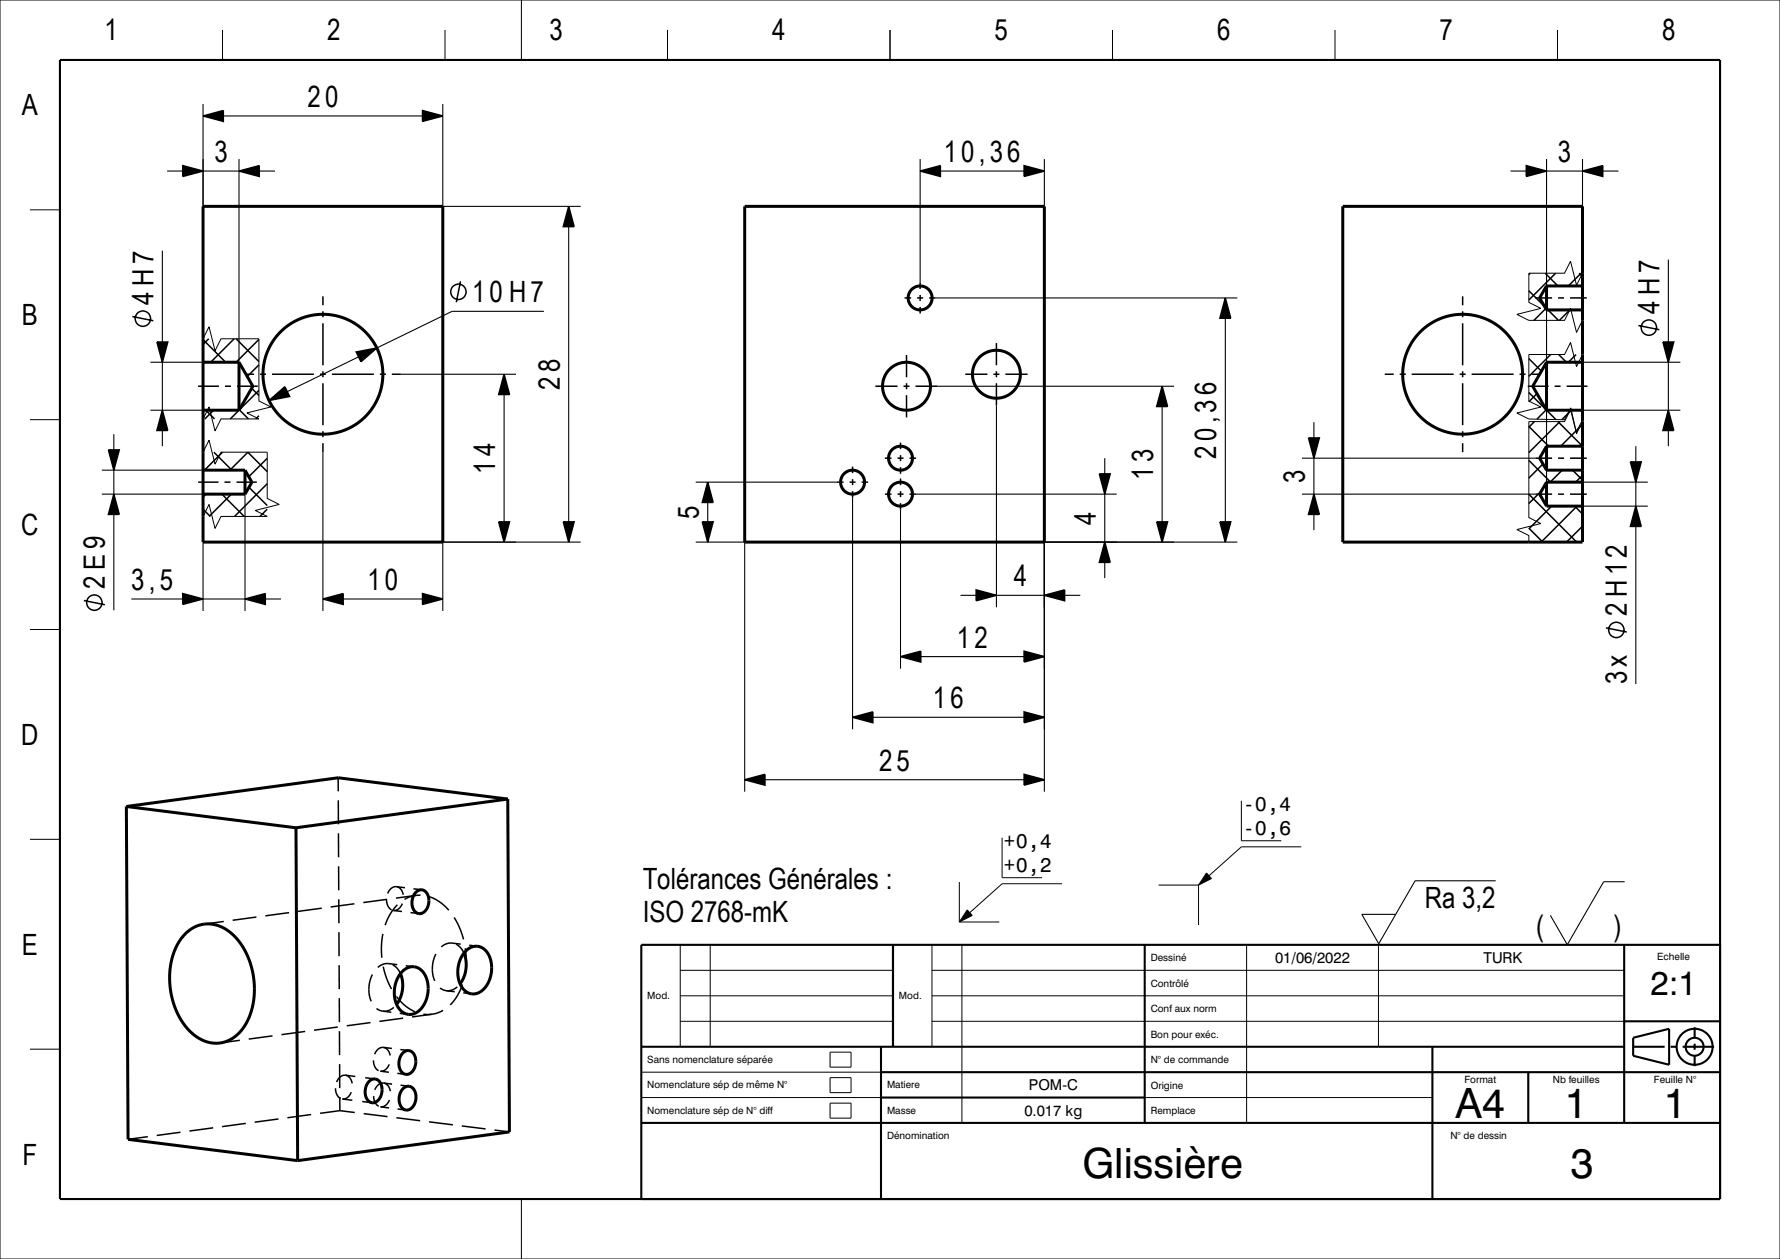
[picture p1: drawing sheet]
<svg xmlns="http://www.w3.org/2000/svg" width="297mm" height="210mm" viewBox="0 0 297 210" stroke-linecap="round" stroke-linejoin="round" font-family="sans-serif">
<g fill="#000">
<path d="M33.9 19.3l3.4-.9v1.8z" fill-rule="evenodd"/>
<path d="M30.5 27.6l3.4 .9-3.4 .9z" fill-rule="evenodd"/>
<path d="M39.9 28.5l3.4-.9v1.8z" fill-rule="evenodd"/>
<path d="M70.5 18.4l3.4 .9-3.4 .9z" fill-rule="evenodd"/>
<path d="M94.9 34.4l.9 3.4h-1.8z" fill-rule="evenodd"/>
<path d="M153.5 28.5l3.4-.9v1.8z" fill-rule="evenodd"/>
<path d="M170.9 27.6l3.4 .9-3.4 .9z" fill-rule="evenodd"/>
<path d="M254.7 27.6l3.3 .9-3.3 .9z" fill-rule="evenodd"/>
<path d="M264 28.5l3.4-.9v1.8z" fill-rule="evenodd"/>
<path d="M26.2 57h1.8l-.9 3.4z" fill-rule="evenodd"/>
<path d="M204.4 49.7l1 3.4h-1.9z" fill-rule="evenodd"/>
<path d="M277.5 57h1.8l-.9 3.4z" fill-rule="evenodd"/>
<path d="M18.1 75h1.8l-.9 3.4z" fill-rule="evenodd"/>
<path d="M27.1 68.4l.9 3.4h-1.8z" fill-rule="evenodd"/>
<path d="M44.9 66.8l2.6-2.3 .8 1.6z" fill-rule="evenodd"/>
<path d="M59.4 58.7l3.5-.7-2.7 2.3z" fill-rule="evenodd"/>
<path d="M84.1 62.4l.9 3.4h-1.8z" fill-rule="evenodd"/>
<path d="M183.4 79h1.8l-.9 3.4z" fill-rule="evenodd"/>
<path d="M193.9 64.4l.9 3.4h-1.8z" fill-rule="evenodd"/>
<path d="M218.3 73h1.8l-.9 3.4z" fill-rule="evenodd"/>
<path d="M272 77h1.8l-.9 3.4z" fill-rule="evenodd"/>
<path d="M278.4 68.4l.9 3.4h-1.8z" fill-rule="evenodd"/>
<path d="M19 82.4l.9 3.4h-1.8z" fill-rule="evenodd"/>
<path d="M40.9 99.9l3.4-.9v1.8z" fill-rule="evenodd"/>
<path d="M53.9 99.9l3.4-.9v1.8z" fill-rule="evenodd"/>
<path d="M83.2 87h1.8l-.9 3.4z" fill-rule="evenodd"/>
<path d="M94 87h1.8l-.9 3.4z" fill-rule="evenodd"/>
<path d="M117.2 87h1.8l-.9 3.4z" fill-rule="evenodd"/>
<path d="M118.1 80.4l.9 3.4h-1.8z" fill-rule="evenodd"/>
<path d="M174.3 99.3l3.3-.9v1.8z" fill-rule="evenodd"/>
<path d="M184.3 90.4l.9 3.4h-1.8z" fill-rule="evenodd"/>
<path d="M193 87h1.8l-.9 3.4z" fill-rule="evenodd"/>
<path d="M203.5 87h1.9l-1 3.4z" fill-rule="evenodd"/>
<path d="M219.2 82.4l.9 3.4h-1.8z" fill-rule="evenodd"/>
<path d="M272.9 84.4l.9 3.4h-1.8z" fill-rule="evenodd"/>
<path d="M30.5 99l3.4 .9-3.4 .9z" fill-rule="evenodd"/>
<path d="M70.5 99l3.4 .9-3.4 .9z" fill-rule="evenodd"/>
<path d="M142.3 119.6l3.3-.9v1.9z" fill-rule="evenodd"/>
<path d="M150.3 109.5l3.3-.9v1.8z" fill-rule="evenodd"/>
<path d="M162.9 98.4l3.4 .9-3.4 .9z" fill-rule="evenodd"/>
<path d="M170.9 108.6l3.4 .9-3.4 .9z" fill-rule="evenodd"/>
<path d="M124.3 130.1l3.3-.9v1.8z" fill-rule="evenodd"/>
<path d="M170.9 118.7l3.4 .9-3.4 1z" fill-rule="evenodd"/>
<path d="M170.9 129.2l3.4 .9-3.4 .9z" fill-rule="evenodd"/>
<path d="M161.4 151.8l.8 .9-2.1 1.1z" fill-rule="evenodd"/>
<path d="M201.3 145.6l.8 .9-2.1 1.1z" fill-rule="evenodd"/>
</g>
<g fill="none" stroke="#000" stroke-width=".25">
<path d="M33.9 19.3l3.4-.9v1.8zM70.5 18.4l3.4 .9-3.4 .9zM30.5 27.6l3.4 .9-3.4 .9zM39.9 28.5l3.4-.9v1.8zM94.9 34.4l.9 3.4h-1.8zM153.5 28.5l3.4-.9v1.8zM170.9 27.6l3.4 .9-3.4 .9zM254.7 27.6l3.3 .9-3.3 .9zM264 28.5l3.4-.9v1.8zM22.1 52.8l3.5 .7M26.2 57h1.8l-.9 3.4zM33.9 56.6l3.8 3.8"/>
<path d="M34.8 56.5l-.9 1M39.1 56.5l-3.9 3.9M39.4 56.5l3.8 3.8M43.2 56.6l-3.8 3.8M53.9 49.4v1.5M53.9 51.9v1M53.9 53.9v7M59.4 58.7l3.5-.7-2.7 2.3zM76.8 46.9l-.7 3.5M150.9 49.7h1.1M151.3 59.2v3.7M153 49.7h1"/>
<path d="M153.5 47.1v1.1M153.5 49.2v1M153.5 51.2v1.1M155 49.7h1.1M166.3 57.2v3.7M204.4 49.7l1 3.4h-1.9zM244 49.4v1.5M244 51.9v1M244 53.9v7M255.1 59.8l2.1 2.1M255.1 48.5l2.6 2.6M255.3 45.6l-.2 .2"/>
<path d="M256.2 49.7h2.8M257.8 45.6l2.1 2.1M257.9 51.5l-2 1.9M258.3 51.7l1.7 1.7M258.7 59.1l-3.6 3.7M259.6 45.6l-4.5 4.4M260 49.7h1M260.1 59.1l1.3 1.3M261.9 51.7l-1.7 1.7M262 49.7h2.8M263 59.1l-1.3 1.3M263.5 45.6l.5 .5"/>
<path d="M263.8 45.6l-2.1 2.1M263.9 51.7l.1 .1M273.4 54.3l3.5 .7M277.5 57h1.8l-.9 3.4zM18.1 75h1.8l-.9 3.4zM27.1 68.4l.9 3.4h-1.8zM33 64.4h3.5M34.3 68.4l1.5 1.5M35.6 68.4l-1.4 1.5M35.7 75.4l3 3M37.1 75.4l-3 3M37.5 64.4h1"/>
<path d="M39.5 64.4h3.5M39.9 68.4l1.6 1.5M40.9 62.4h1.5M41.3 75.4l3.3 3.3M41.4 75.4l-3 3M42 64.8l1.2 1.2M43.2 60.9l-1.9 1.9M43.2 65.1l-4.8 4.8M43.2 69.3l-.5 .6M43.4 62.4h1M44.6 76.4l-3.1 3.1M44.9 66.8l2.6-2.3 .8 1.6z"/>
<path d="M45.4 62.4h7M53.4 62.4h1M53.9 61.9v1M53.9 63.9v7M53.9 71.9v1M53.9 73.9v1.5M55.4 62.4h7M63.4 62.4h1M65.4 62.4h1.5M84.1 62.4l.9 3.4h-1.8zM142.3 77.8v1.1M142.3 79.9v1"/>
<path d="M146.1 64.4h3.7M147.7 76.4h1.1M149.8 76.4h1M150.3 73.8v1.1M150.3 75.9v1M150.3 77.9v1.1M150.3 79.8v1.1M150.8 64.4h1M151.3 63.9v1M151.3 65.9v3.7M151.8 76.4h1.1M152.8 64.4h3.7"/>
<path d="M161.1 62.4h3.7M165.8 62.4h1M166.3 61.9v1M166.3 63.9v3.7M167.8 62.4h3.7M183.4 79h1.8l-.9 3.4zM193.9 64.4l.9 3.4h-1.8zM218.3 73h1.8l-.9 3.4zM231 62.4h1.5M233.5 62.4h1M235.5 62.4h7M243.5 62.4h1"/>
<path d="M244 61.9v1M244 63.9v7M244 71.9v1M244 73.9v1.5M245.5 62.4h7M253.5 62.4h1M254.9 64.4h3.5M255.1 65.5l4.5 4.5M255.1 71.1l3.3 3.3M255.1 76.8l3.6 3.6M255.5 62.4h1.5M256 70.3l-.9 1"/>
<path d="M256.2 76.4h2.8M256.5 65.7l-1.4 1.3M257.5 77.4l-2.4 2.3M258 68.4l-1.6 1.5M259.4 64.4h1M260 70.3l4 4.1M260 76.4h1M260.3 70.3l-5.2 5.2M260.7 78.4l-2 2M261.4 64.4h3.5M262 76.4h2.8M262.2 68.4l-1.6 1.6"/>
<path d="M262.4 78.4l1.6 1.7M263.7 68.4l.3 .4M264 70.8l-3.6 3.6M264 79.3l-1.1 1.1M272 77h1.8l-.9 3.4zM278.4 68.4l.9 3.4h-1.8zM19 82.4l.9 3.4h-1.8zM30.5 99l3.4 .9-3.4 .9zM33.1 80.4h3.4M33.9 84.9l1.2 1.2M34.4 82.4l-.5 .5M37 82.4l3.7 3.7"/>
<path d="M37.5 80.4h1M38.6 82.4l-3.7 3.7M39.5 80.4h3.4M40.9 99.9l3.4-.9v1.8zM41.5 81.3l3.1 3M44.6 80.7l-5.5 5.4M44.6 84.9l-1.2 1.2M53.9 99.9l3.4-.9v1.8zM70.5 99l3.4 .9-3.4 .9zM83.2 87h1.8l-.9 3.4zM94 87h1.8l-.9 3.4zM117.2 87h1.8l-.9 3.4z"/>
<path d="M118.1 80.4l.9 3.4h-1.8zM139.7 80.4h1.1M141.8 80.4h1M142.3 81.9v1.1M143.8 80.4h1.1M147.7 82.4h1.1M149.8 82.4h1M150.3 81.9v1M150.3 83.9v1.1M151.8 82.4h1.1M162.9 98.4l3.4 .9-3.4 .9zM174.3 99.3l3.3-.9v1.8z"/>
<path d="M184.3 90.4l.9 3.4h-1.8zM193 87h1.8l-.9 3.4zM203.5 87h1.9l-1 3.4zM219.2 82.4l.9 3.4h-1.8zM255.1 82.4l8 8M255.1 88.1l2.3 2.3M256.2 82.4h2.8M257.2 81.9l-2.1 2.1M258.9 84.4l-3.8 3.8M260 82.4h1M262 82.4h2.8M262.7 84.4l1.3 1.3"/>
<path d="M263.1 84.4l-6 6M264 87.8l-2.6 2.6M272.9 84.4l.9 3.4h-1.8zM14 100.2l3.5 .7M142.3 119.6l3.3-.9v1.9zM150.3 109.5l3.3-.9v1.8zM170.9 108.6l3.4 .9-3.4 .9zM170.9 118.7l3.4 .9-3.4 1zM267.9 104.7l3.5 .7M56.4 129.7v2.3M56.4 133.5l.1 4M56.5 139v4"/>
<path d="M124.3 130.1l3.3-.9v1.8zM170.9 129.2l3.4 .9-3.4 .9zM37.3 153.7l-3.3 .4M42.8 153l-4 .5M48.2 152.2l-3.9 .6M53.7 151.5l-4 .5M56.5 144.5v4M56.5 150v4M56.6 155.5v4M59.1 150.7l-3.9 .6M63.9 155.8a13.7 13.7 0 0 0-.2 4M64.5 150.1a1.8 1.8 0 0 0 .8 1.7"/>
<path d="M64.5 150.1h.1M64.6 150l-4 .5M65.6 151.9h.1M65.7 151.9l1.4 .1M66.2 147.9a1.46 1.46 0 0 1 1.1 1.3M66.2 147.9a1.52 1.52 0 0 0-1.5 1.1M66.2 147.9l1.4 .2M66.3 150.9a8.5 8.5 0 0 0-2 3.4M67.1 150.7a1.53 1.53 0 0 1-1.4 1.2M68.5 152.2l1.4 .2M69 148.2l1.4 .2M69.4 149.4l-1.1 .2-.8 .4"/>
<path d="M69.4 149.4l-3.3 .4M70.2 149.3l-.8 .1M71.6 149.6a7.2 7.2 0 0 1 3.3 2.2M72.7 159.1a5.4 5.4 0 0 0-.2 4.5M75.5 157.3l-.9 .1-1 .5M75.5 157.3h.1M75.5 157.3l1.4 .2M75.8 153a12.7 12.7 0 0 1 1.5 3.7M76.1 157.5l.8 .6 .5 .9M77.6 158.2a13.7 13.7 0 0 1-.1 4.6M78.3 157.7l1.4 .1M40 173.5l-3.3 .5"/>
<path d="M45.5 172.8l-4 .5M50.9 172l-3.9 .6M56.4 171.3l-4 .5M56.6 161v4M56.6 166.5v4M56.6 172l.1 4M56.7 177.5v4M57.6 179.3a1.46 1.46 0 0 1 1.2 1.4M57.6 179.3a1.54 1.54 0 0 0-1.4 1.2M57.6 179.3l1.7 .3M60.9 179.8l1.7 .2M61.8 170.6l-3.9 .5"/>
<path d="M62.1 162.6a5.4 5.4 0 0 0-.2 4.4M62.3 176.9a1.8 1.8 0 0 0 .9 1.7M62.3 176.9h.1M62.8 168.2l1.1 .5M63.5 178.7h.1M63.5 178.7l1.4 .2M63.9 168.7l1.4 .1M63.9 161.2a13.1 13.1 0 0 0 1.4 3.8M64 174.7a1.45 1.45 0 0 1 1.1 1.4M64 174.7a1.53 1.53 0 0 0-1.5 1.1M64 174.7l1.4 .2M64.9 160.7l-.9 .1-1 .6"/>
<path d="M64.9 160.7h.1M64.9 160.7l1.4 .2M64.9 177.5a1.53 1.53 0 0 1-1.4 1.2M65.5 160.9l.8 .6 .5 .9M65.7 168l-.9 .6-.9 .1M66.1 166.2a8 8 0 0 0 3.1 2.5M66.2 167.5l-.1 .1M66.3 179l1.4 .2M66.7 169l1.4 .2M66.8 175.1l1.4 .1M67.3 169.8l-4 .6M67.7 161.1l1.4 .2"/>
<path d="M70.6 169.2h1.5M72.1 169.2l-3.3 .4M73.4 164.8l1.1 .4M73.9 168.5l-.8 .4-1 .3M74.5 165.2l1.4 .2M76.3 164.6l-1 .6h-.8M76.8 164.1l-.1 .1M77.2 164.2a8.5 8.5 0 0 1-2.1 3.4M77.3 165.6l1.4 .2M24.7 189.6l-3.3 .4M30.1 188.9l-3.9 .5M35.6 188.1l-4 .6"/>
<path d="M41 187.4l-3.9 .5M46.5 186.6l-4 .6M51.9 185.9l-3.9 .5M56 181.5a1.82 1.82 0 0 0 .8 1.7M56 181.5h.1M56.7 183v2.3M56.7 185.3l-3.3 .4M56.7 185.3l2.5 .3M57.1 183.3h.1M57.1 183.3l1.7 .2M58.6 182.2a1.53 1.53 0 0 1-1.5 1.1M60.4 183.7l1.7 .2"/>
<path d="M60.7 185.8l4 .5M62.3 182.8a1.82 1.82 0 0 0 .9 1.7M62.3 182.8h.1M63.5 184.6h.1M63.5 184.6l1.4 .2M64 180.7a1.45 1.45 0 0 1 1.1 1.3M64 180.7a1.54 1.54 0 0 0-1.5 1.1M64 180.7l1.4 .1M65 183.5a1.53 1.53 0 0 1-1.5 1.1M66.1 186.4l4 .5M66.3 185l1.5 .2M66.8 181l1.4 .2"/>
<path d="M71.6 187.1l4 .5M77.1 187.8l3.9 .5M82.5 188.5l2.5 .3"/>
<circle cx="23.8" cy="53.1" r="1.28"/>
<circle cx="76.5" cy="48.7" r="1.28"/>
<circle cx="275.1" cy="54.6" r="1.28"/>
<circle cx="15.7" cy="100.5" r="1.28"/>
<circle cx="269.7" cy="105.1" r="1.28"/>
</g>
<g fill="none" stroke="#000" stroke-width=".18">
<path d="M33.9 17.3v43.1h-8.8M37.3 19.3h33.2M73.9 17.3v17.1h23M27.9 28.5h2.6M33.9 28.5h6M39.9 26.5v33.9M43.3 28.5h2.6M94.9 37.8v49.2M153.5 26.5v20.6M156.9 28.5h14M174.3 26.5v7.9M252 28.5h2.7"/>
<path d="M258 26.5v53.9M258 28.5h6M264 26.5v19.1M267.4 28.5h2.6M27.1 41.8v15.2M59.8 59.5l-11.9 5.8M90.8 51.9h-15.4l-12.5 6.1M156.1 49.7h50.3M204.4 53.1v33.9M278.4 43.3v13.7M17 78.4h16.9M19 72.4v2.6"/>
<path d="M19 78.4v4M25.1 68.4h8.8M27.1 60.4v8M27.1 71.8v2.6M53.9 75.4v26.5M66.9 62.4h19.2M84.1 65.8v21.2M156.5 64.4h39.4M166.3 67.6v33.7M184.3 76.4v2.6M193.9 67.8v19.2M217.2 76.4h39"/>
<path d="M219.2 70.4v2.6M219.2 76.4v6M264 68.4h16.4M264 60.4h16.4M272.9 74.4v2.6M278.4 60.4v8M278.4 71.8v2.6M17 82.4h16.9v19.5M19 85.8v16M21.9 99.9h8.6M33.9 99.9h7M40.9 82.4v19.5"/>
<path d="M44.3 99.9h2.6M57.3 99.9h13.2M96.9 90.4h-23v11.5M116.1 90.4h8.2v41.7M116.1 80.4h23.6M118.1 83.8v3.2M142.3 83v38.6M150.3 85v26.5M152.9 82.4h33.4M160.3 99.3h2.6M166.3 99.3h8M177.6 99.3h2.7"/>
<path d="M184.3 82.4v8M184.3 93.8v2.6M206.4 90.4h-32.1v41.7M217.2 82.4h39M219.2 85.8v2.6M264 80.4h10.9M264 84.4h10.9M272.9 80.4v4M272.9 87.8v26.3M145.6 119.6h25.3M153.6 109.5h17.3M127.6 130.1h43.3"/>
<path d="M249.6 146.9h-13.5l-6.1 10.5-2.8-4.9h5.7M271.1 147.1h-3.5l-6.1 10.5-2.8-4.9"/>
</g>
<g fill="none" stroke="#000" stroke-width=".5">
<path d="M33.9 34.4h40v56h-40zM124.3 34.4h50v56h-50zM224 34.4h40v56h-40zM258 47.7v4M258 51.7h6M258 47.7l-1.1 2 1.1 2M258 47.7h6M33.9 78.4h7M33.9 60.4h6M33.9 68.4h6M39.9 60.4v8M39.9 60.4l2.3 4-2.3 4"/>
<path d="M40.9 78.4l1.1 2-1.1 2M40.9 78.4v4M258 78.4h6M258 74.4l-1.1 2 1.1 2M258 74.4h6M258 60.4v8M258 74.4v4M258 60.4h6M258 68.4h6M258 60.4l-2.3 4 2.3 4M33.9 82.4h7M258 84.4h6"/>
<path d="M258 80.4l-1.1 2 1.1 2M258 80.4h6M258 80.4v4M21.1 134.5l.3 55.5 28.3 3.6M21.1 134.5l28.3 3.6M49.4 138.1l.3 55.5M84.7 133.3l-35.3 4.8M84.7 133.3l.3 55.5-35.3 4.8M84.7 133.3l-28.3-3.6-35.3 4.8M30.9 155.8a5.5 5.5 0 0 1 8.1 .2 13 13 0 0 1 1.8 15.2 5.5 5.5 0 0 1-9 .9 12.9 12.9 0 0 1-1.7-15.4zM69.4 148.8a1.23 1.23 0 0 1 1.4-.3 1.23 1.23 0 0 1 .7 1.2 2.18 2.18 0 0 1-1.4 2.7 1.63 1.63 0 0 1-1.4-2.1l.2-.7zM77.4 159a5.4 5.4 0 0 1-.6 5.1"/>
<path d="M77.7 158.7a2.3 2.3 0 0 1 2.3-.8 2.3 2.3 0 0 1 1.7 1.7 5 5 0 0 1-1.8 6 2.35 2.35 0 0 1-3.3-1.8 5.3 5.3 0 0 1 1.1-5.1zM66.8 162.4a5.4 5.4 0 0 1-.6 5.1M67.1 162.1a2.3 2.3 0 0 1 2.3-.8 2.3 2.3 0 0 1 1.7 1.7 5 5 0 0 1-1.8 6 2.35 2.35 0 0 1-3.2-1.8 5.3 5.3 0 0 1 1-5.1zM67.2 175.7a1.23 1.23 0 0 1 1.4-.4 1.23 1.23 0 0 1 .7 1.2 2.19 2.19 0 0 1-1.4 2.7 1.64 1.64 0 0 1-1.3-2l.1-.8zM61.6 180.4a1.23 1.23 0 0 1 1.4-.3 1.23 1.23 0 0 1 .7 1.2 2.18 2.18 0 0 1-1.4 2.6 1.63 1.63 0 0 1-1.4-2l.2-.7zM67.2 181.6a1.22 1.22 0 0 1 1.4-.3 1.22 1.22 0 0 1 .8 1.2 2.18 2.18 0 0 1-1.5 2.7 1.63 1.63 0 0 1-1.3-2.1l.3-.9z"/>
<circle cx="153.5" cy="49.7" r="2"/>
<circle cx="53.9" cy="62.4" r="10"/>
<circle cx="150.3" cy="76.4" r="2"/>
<circle cx="151.3" cy="64.4" r="4"/>
<circle cx="166.3" cy="62.4" r="4"/>
<circle cx="244" cy="62.4" r="10"/>
<circle cx="142.3" cy="80.4" r="2"/>
<circle cx="150.3" cy="82.4" r="2"/>
</g>
<g fill="none" stroke="#000" stroke-width=".17">
<path d="M0 0h297v210h-297zM37.1 5v5M74.2 5v5M87 0v10M111.4 5v5M148.5 5v5M185.6 5v5M222.8 5v5M259.9 5v5M5 35h5M33.9 56.5l1-2 1 4 1-2h6.3v10.4l2 1-4 1 2 1h-6.3l-1 2-1-4-1 2M264 45.6l-1 2-1-4-1 2h-5.9v4.8l2 1-4 1 2 1h5.9l1-2 1 4 1-2"/>
<path d="M264 59.1l-1 2-1-4-1 2h-5.9v7.8l2 1-4 1 2 1 5.9 .1 1.1-2 .9 4.1 1-2M5 70h5M33.9 75.4l1-2 1 4 1-2h7.7v7.7l2 1-4 1 2 1h-7.7l-1 2-1-4-1 2M264 70.3l-1 2-1-4-1 2h-5.9v16l2 1-4 1 2 1v1.1M5 105h5M5 140h5M167.2 139.7v6.7h6.7M207.1 133.6v6.6h6.7M113.5 157.6v17M118.5 157.6v17M155.5 157.6v17M160.1 147.1v6.7"/>
<path d="M160.1 153.8h6.6M160.5 157.6v29.7M161.4 151.8l.8 .9-2.1 1.1zM177.2 147.4h-10l-5.4 4.8M193.3 147.6h6.7M200 147.6v6.7M201.3 145.6l.8 .9-2.1 1.1zM208 157.6v29.7M217.1 141.3h-10l-5.4 4.8M230 157.6v17M5 175h5M107 178.8h40"/>
<path d="M113.5 170.4h35.5M113.5 166.1h35.5M113.5 161.9h35.5M138.5 175.5h3.5v2.5h-3.5zM138.5 179.8h3.5v2.5h-3.5zM155.5 170.4h115.5M155.5 166.1h115.5M155.5 161.9h115.5M107 183.1h132M138.5 184h3.5v2.5h-3.5zM87 200v10"/>
</g>
<g fill="none" stroke="#000" stroke-width=".35">
<path d="M10 10h277v190h-277zM149 157.6v17M191 157.6v29.7M271 157.6v29.7M287 157.6h-180v42.4M107 174.6h164M147 174.6v25.4M147 178.8h140M239 174.6v25.4M255 178.8v8.5M271 170.4h16M272.5 174.6h5.2"/>
<path d="M272.5 173.1l6-1.5v6l-6-1.5zM278.8 174.6h.9M280.8 174.6h5.2M282.8 171.4v1.7M282.8 174.1v1M282.8 176.1v1.7M107 187.3h180M147 183.1h44"/>
<circle cx="282.8" cy="174.6" r="1.5"/>
<circle cx="282.8" cy="174.6" r="3"/>
</g>
<g font-size="7">
<text x="242.9" y="186.5">A4</text>
<text x="261.1" y="186.5">1</text>
<text x="277.6" y="186.5">1</text>
<text x="180.6" y="196.5">Glissière</text>
<text x="262.1" y="196.5">3</text>
</g>
<text font-size="5.6" x="275.4" y="166">2:1</text>
<g font-size="4.9">
<text x="17.4" y="6.7">1</text>
<text x="54.6" y="6.7">2</text>
<text x="91.7" y="6.7">3</text>
<text x="128.8" y="6.7">4</text>
<text x="165.9" y="6.7">5</text>
<text x="203.1" y="6.7">6</text>
<text x="240.2" y="6.7">7</text>
<text x="277.3" y="6.7">8</text>
<text x="51.3" y="17.8">20</text>
<text x="3.7" y="19.2">A</text>
<text x="35.8" y="27">3</text>
<text x="157.5" y="27">10,36</text>
<text x="259.9" y="27">3</text>
<text x="25.6" y="50.9" transform="rotate(-90 25.6 50.9)">4 H7</text>
<text x="78.8" y="50.4">10 H7</text>
<text x="276.9" y="52.4" transform="rotate(-90 276.9 52.4)">4 H7</text>
<text x="3.7" y="54.2">B</text>
<text x="93.4" y="65" transform="rotate(-90 93.4 65)">28</text>
<text x="202.9" y="76.5" transform="rotate(-90 202.9 76.5)">20,36</text>
<text x="82.6" y="79" transform="rotate(-90 82.6 79)">14</text>
<text x="192.4" y="80" transform="rotate(-90 192.4 80)">13</text>
<text x="217.7" y="80.5" transform="rotate(-90 217.7 80.5)">3</text>
<text x="3.6" y="89.2">C</text>
<text x="116.6" y="86.5" transform="rotate(-90 116.6 86.5)">5</text>
<text x="182.8" y="87.5" transform="rotate(-90 182.8 87.5)">4</text>
<text x="17.5" y="98.2" transform="rotate(-90 17.5 98.2)">2 E9</text>
<text x="21.9" y="98.4">3,5</text>
<text x="61.3" y="98.4">10</text>
<text x="169.1" y="97.8">4</text>
<text x="271.4" y="102.8" transform="rotate(-90 271.4 102.8)">2 H12</text>
<text x="159.7" y="108">12</text>
<text x="155.7" y="118.1">16</text>
<text x="271.4" y="114.1" transform="rotate(-90 271.4 114.1)">3x</text>
<text x="3.6" y="124.2">D</text>
<text x="146.7" y="128.6">25</text>
<text x="107.2" y="148.3">Tolérances Générales :</text>
<text x="107.2" y="153.8">ISO 2768-mK</text>
<text x="237.8" y="151.5">Ra 3,2</text>
<text x="3.7" y="159.2">E</text>
<text x="256.3" y="156.2">(</text>
<text x="269.2" y="156.2">)</text>
<text x="3.8" y="194.2">F</text>
</g>
<g font-size="3.4">
<text x="207.4" y="135.3">-0,4</text>
<text x="167.5" y="141.5">+0,4</text>
<text x="207.4" y="139.3">-0,6</text>
<text x="167.5" y="145.5">+0,2</text>
</g>
<g font-size="2.5">
<text x="212.7" y="160.6">01/06/2022</text>
<text x="247.5" y="160.6">TURK</text>
<text x="171.7" y="181.9">POM-C</text>
<text x="170.9" y="186.1">0.017 kg</text>
</g>
<g font-size="1.7">
<text x="192" y="160.3">Dessiné</text>
<text x="276.5" y="160.2">Echelle</text>
<text x="108" y="166.7">Mod.</text>
<text x="150" y="166.7">Mod.</text>
<text x="192" y="164.6">Contrôlé</text>
<text x="192" y="173.1">Bon pour exéc.</text>
<text x="192" y="168.8">Conf aux norm</text>
<text x="108" y="177.3">Sans nomenclature séparée</text>
<text x="192" y="177.3">N° de commande</text>
<text x="108" y="181.6">Nomenclature sép de même N°</text>
<text x="108" y="185.8">Nomenclature sép de N° diff</text>
<text x="148" y="185.8">Masse</text>
<text x="148" y="181.6">Matiere</text>
<text x="192" y="185.8">Remplace</text>
<text x="192" y="181.6">Origine</text>
<text x="244.3" y="180.6">Format</text>
<text x="259.1" y="180.6">Nb feuilles</text>
<text x="276" y="180.6">Feuille N°</text>
<text x="148" y="189.9">Dénomination</text>
<text x="242" y="189.9">N° de dessin</text>
</g>
</svg>
